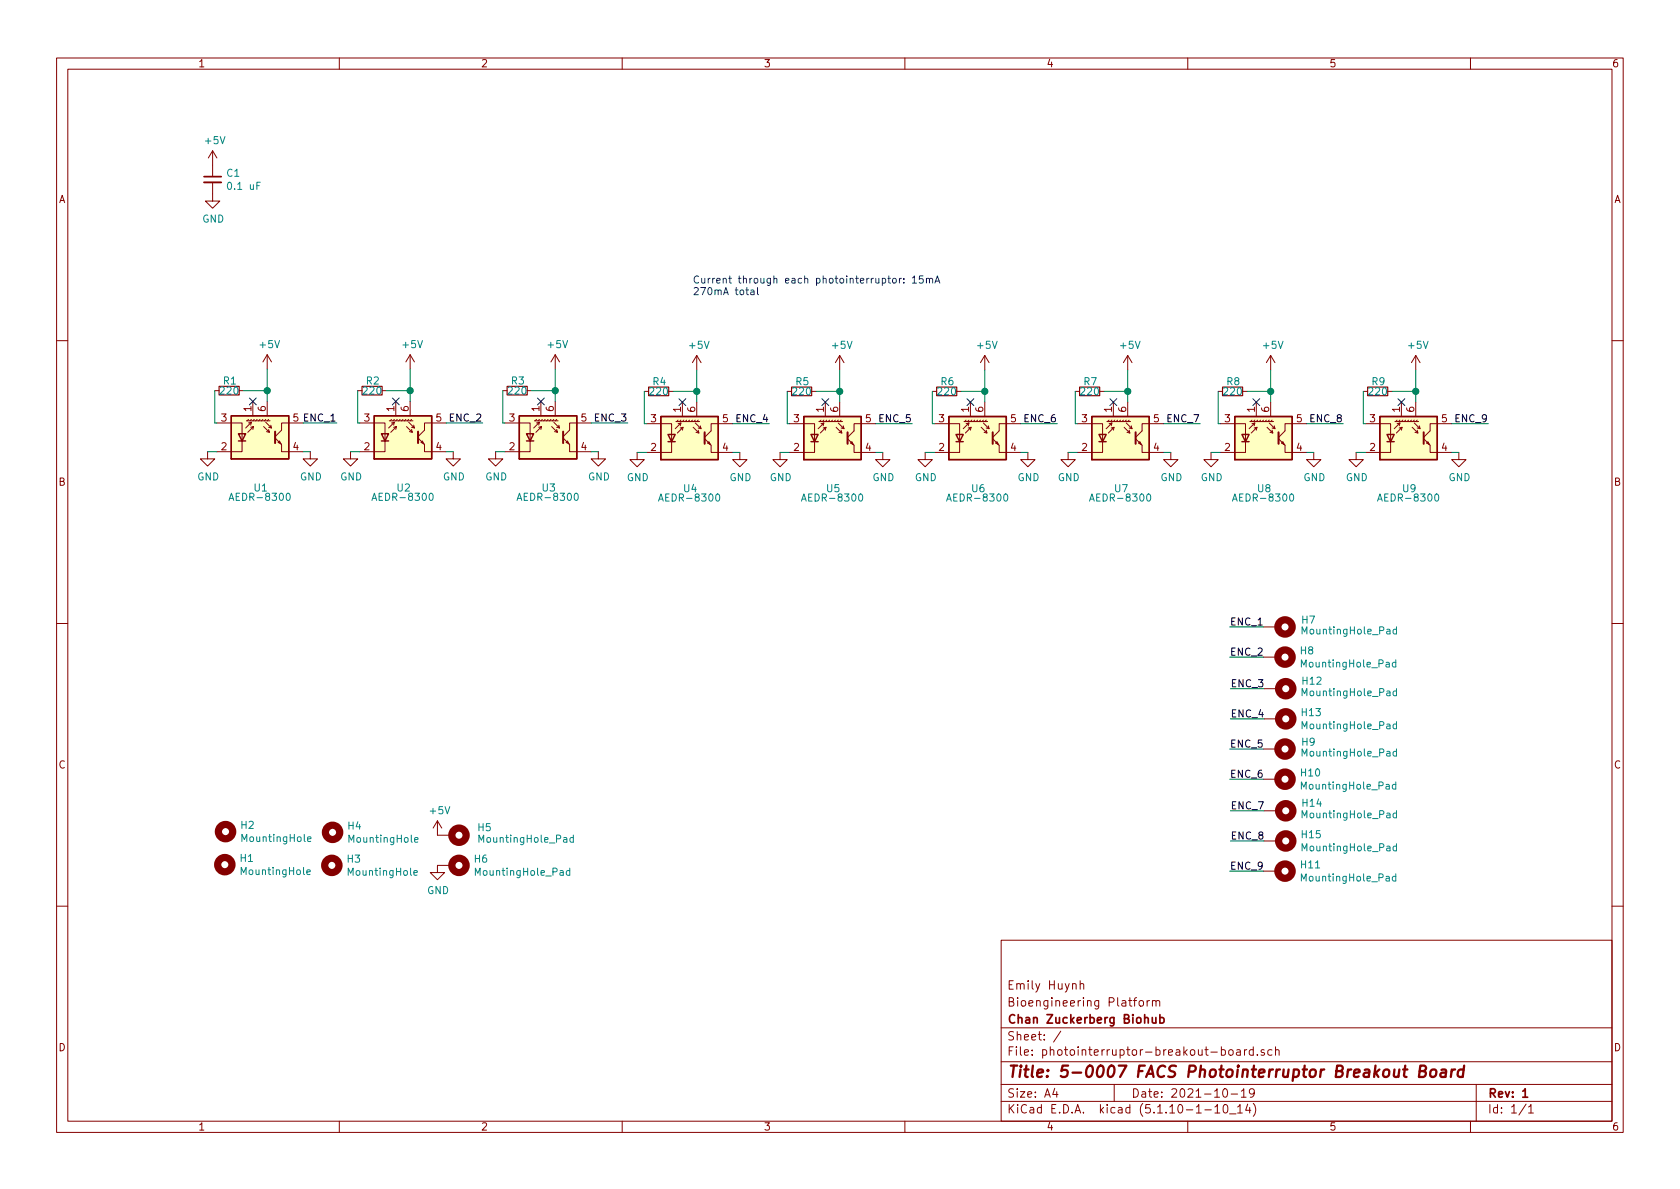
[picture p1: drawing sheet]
<svg xmlns="http://www.w3.org/2000/svg" width="297mm" height="210mm" viewBox="0 0 297 210" stroke-linecap="round" stroke-linejoin="round" font-family="sans-serif">
<g fill="none" stroke="#840000" stroke-width=".18">
<path d="M10 10.3h277v189.9h-277zM12 12.2h273v186.1h-273zM60 10.3v1.9M110 10.3v1.9M160 10.3v1.9M210 10.3v1.9M260 10.3v1.9M37.6 32.3v3.3h1.3l-1.3 1.2-1.3-1.2h1.3M37.6 26.7v4.5M37.6 26.7l-.8 1.2M37.6 26.7l.8 1.2M10 60.2h2"/>
<path d="M36.7 79.9v1.2h1.3l-1.3 1.3-1.3-1.3h1.3M38 69.1h.7M38.4 74.8h4.4v5.1h-4.4M42.3 69.1h.8M43.6 74.4h4.2M43.9 74.8l.5-.1-1 1M43.9 74.2l-.2 .2M44.3 75.6l.5-.2-1 1M44.4 74.2l-.2 .2M44.4 74.7l-.1 .5M44.7 71v2.5M44.8 75.4l-.1 .5"/>
<path d="M45 74.2l-.3 .2M45.5 74.2l-.3 .2M46 74.2l-.3 .2M46.5 74.2l-.3 .2M46.6 75.4l1 1-.1-.5M47 74.7l1 1-.1-.5M47 74.2l-.3 .2M47.1 76.3l.5 .1M47.2 62.7v2.6M47.2 71v2.5M47.2 62.7l-.7 1.3M47.2 62.7l.8 1.3"/>
<path d="M47.5 74.2l-.3 .2M47.5 75.6l.5 .1M48.6 77.5l1.2 1.1v1.3h3.8M49.1 78.2l.3-.2 .3 .5zM53.6 74.8h-3.8v1.3l-1.2 1.1M54.9 79.9v1.2h1.2l-1.2 1.3-1.3-1.3h1.3M62 79.9v1.2h1.2l-1.2 1.3-1.3-1.3h1.3M63.2 69.1h.8M63.6 74.8h4.5v5.1h-4.5M67.6 69.1h.7M68.8 74.4h4.2M69.2 74.8l.5-.1-1 1"/>
<path d="M69.2 74.2l-.2 .2M69.6 75.6l.5-.2-1 1M69.7 74.2l-.2 .2M69.7 74.7l-.1 .5M70 71v2.5M70.1 75.4l-.1 .5M70.2 74.2l-.2 .2M70.7 74.2l-.2 .2M71.2 74.2l-.2 .2M71.8 74.2l-.3 .2M71.9 75.4l1 1-.1-.5M72.3 74.7l1 1-.1-.5"/>
<path d="M72.3 74.2l-.3 .2M72.4 76.3l.5 .1M72.5 62.7v2.6M72.5 71v2.5M72.5 62.7l-.7 1.3M72.5 62.7l.8 1.3M72.8 74.2l-.3 .2M72.8 75.6l.5 .1M73.9 77.5l1.2 1.1v1.3h3.8M74.4 78.2l.3-.2 .2 .5zM78.9 74.8h-3.8v1.3l-1.2 1.1M80.1 79.9v1.2h1.3l-1.3 1.3-1.2-1.3h1.2"/>
<path d="M87.6 79.9v1.2h1.3l-1.3 1.3-1.2-1.3h1.2M88.9 69.1h.8M89.3 74.8h4.4v5.1h-4.4M93.2 69.1h.8M94.5 74.4h4.2M94.9 74.8l.5-.1-1 1M94.9 74.2l-.3 .2M95.2 75.6l.6-.2-1.1 1M95.4 74.2l-.3 .2M95.4 74.7l-.2 .5M95.6 71v2.5M95.8 75.4l-.2 .5"/>
<path d="M95.9 74.2l-.3 .2M96.4 74.2l-.3 .2M96.9 74.2l-.3 .2M97.4 74.2l-.2 .2M97.5 75.4l1.1 1-.2-.5M97.9 74.7l1 1-.1-.5M97.9 74.2l-.2 .2M98 76.3l.6 .1M98.2 62.7v2.6M98.2 71v2.5M98.2 62.7l-.8 1.3M98.2 62.7l.7 1.3"/>
<path d="M98.4 74.2l-.2 .2M98.4 75.6l.5 .1M99.6 77.5l1.1 1.1v1.3h3.8M100.1 78.2l.2-.2 .3 .5zM104.5 74.8h-3.8v1.3l-1.1 1.1M105.8 79.9v1.2h1.3l-1.3 1.3-1.3-1.3h1.3M113.9 69.2h.8M114.3 74.9h4.4v5.1h-4.4M118.2 69.2h.8M119.5 74.5h4.2M119.9 74.9l.5-.1-1 1M119.9 74.3l-.3 .2"/>
<path d="M120.3 75.7l.5-.1-1 1M120.4 74.3l-.3 .2M120.4 74.8l-.1 .5M120.6 71.1v2.6M120.8 75.6l-.2 .5M120.9 74.3l-.3 .2M121.4 74.3l-.2 .2M121.9 74.3l-.2 .2M122.4 74.3l-.2 .2M122.6 75.6l1 1-.2-.5M122.9 74.8l1.1 1-.2-.5M122.9 74.3l-.2 .2"/>
<path d="M123.1 76.4l.5 .2M123.2 62.9v2.5M123.2 71.1v2.6M123.2 62.9l-.8 1.2M123.2 62.9l.8 1.2M123.4 74.3l-.2 .2M123.4 75.7l.6 .1M124.6 77.6l1.1 1.1v1.3h3.8M125.1 78.4l.2-.3 .3 .5zM129.5 74.9h-3.8v1.3l-1.1 1.1M139.2 69.2h.8M139.6 74.9h4.4v5.1h-4.4"/>
<path d="M143.5 69.2h.8M144.8 74.5h4.2M145.2 74.9l.5-.1-1 1M145.2 74.3l-.3 .2M145.5 75.7l.5-.1-1 1M145.7 74.3l-.3 .2M145.7 74.8l-.2 .5M145.9 71.1v2.6M146 75.6l-.1 .5M146.2 74.3l-.3 .2M146.7 74.3l-.3 .2M147.2 74.3l-.3 .2"/>
<path d="M147.7 74.3l-.3 .2M147.8 75.6l1 1-.1-.5M148.2 74.8l1 1-.1-.5M148.2 74.3l-.2 .2M148.3 76.4l.5 .2M148.5 62.9v2.5M148.5 71.1v2.6M148.5 62.9l-.8 1.2M148.5 62.9l.7 1.2M148.7 74.3l-.2 .2M148.7 75.7l.5 .1M149.9 77.6l1.1 1.1v1.3h3.8"/>
<path d="M150.4 78.4l.2-.3 .3 .5zM154.8 74.9h-3.8v1.3l-1.1 1.1M164.8 69.2h.8M165.2 74.9h4.5v5.1h-4.5M169.2 69.2h.7M170.4 74.5h4.2M170.8 74.9l.5-.1-1 1M170.8 74.3l-.2 .2M171.2 75.7l.5-.1-1 1M171.3 74.3l-.2 .2M171.3 74.8l-.1 .5M171.6 71.1v2.6"/>
<path d="M171.7 75.6l-.1 .5M171.8 74.3l-.2 .2M172.3 74.3l-.2 .2M172.8 74.3l-.2 .2M173.4 74.3l-.3 .2M173.5 75.6l1 1-.1-.5M173.9 74.8l1 1-.1-.5M173.9 74.3l-.3 .2M174 76.4l.5 .2M174.1 62.9v2.5M174.1 71.1v2.6M174.1 62.9l-.7 1.2"/>
<path d="M174.1 62.9l.8 1.2M174.4 74.3l-.3 .2M174.4 75.7l.5 .1M175.5 77.6l1.2 1.1v1.3h3.8M176 78.4l.3-.3 .2 .5zM180.5 74.9h-3.8v1.3l-1.2 1.1M190.1 69.2h.8M190.5 74.9h4.4v5.1h-4.4M194.4 69.2h.8M195.7 74.5h4.2M196.1 74.9l.5-.1-1 1M196.1 74.3l-.3 .2"/>
<path d="M196.5 75.7l.5-.1-1 1M196.6 74.3l-.3 .2M196.6 74.8l-.1 .5M196.8 71.1v2.6M197 75.6l-.2 .5M197.1 74.3l-.3 .2M197.6 74.3l-.2 .2M198.1 74.3l-.2 .2M198.6 74.3l-.2 .2M198.8 75.6l1 1-.2-.5M199.1 74.8l1.1 1-.2-.5M199.1 74.3l-.2 .2"/>
<path d="M199.3 76.4l.5 .2M199.4 62.9v2.5M199.4 71.1v2.6M199.4 62.9l-.8 1.2M199.4 62.9l.8 1.2M199.6 74.3l-.2 .2M199.6 75.7l.6 .1M200.8 77.6l1.1 1.1v1.3h3.8M201.3 78.4l.2-.3 .3 .5zM205.7 74.9h-3.8v1.3l-1.1 1.1M215.4 69.2h.8M215.8 74.9h4.4v5.1h-4.4"/>
<path d="M219.7 69.2h.8M221 74.5h4.2M221.4 74.9l.5-.1-1 1M221.4 74.3l-.3 .2M221.7 75.7l.5-.1-1 1M221.9 74.3l-.3 .2M221.9 74.8l-.2 .5M222.1 71.1v2.6M222.2 75.6l-.1 .5M222.4 74.3l-.3 .2M222.9 74.3l-.3 .2M223.4 74.3l-.3 .2"/>
<path d="M223.9 74.3l-.3 .2M224 75.6l1 1-.1-.5M224.4 74.8l1 1-.1-.5M224.4 74.3l-.2 .2M224.5 76.4l.5 .2M224.7 62.9v2.5M224.7 71.1v2.6M224.7 62.9l-.8 1.2M224.7 62.9l.7 1.2M224.9 74.3l-.2 .2M224.9 75.7l.5 .1M226.1 77.6l1.1 1.1v1.3h3.8"/>
<path d="M226.6 78.4l.2-.3 .3 .5zM231 74.9h-3.8v1.3l-1.1 1.1M241 69.2h.8M241.4 74.9h4.5v5.1h-4.5M245.4 69.2h.7M246.6 74.5h4.2M247 74.9l.5-.1-1 1M247 74.3l-.2 .2M247.4 75.7l.5-.1-1 1M247.5 74.3l-.2 .2M247.5 74.8l-.1 .5M247.8 71.1v2.6"/>
<path d="M247.9 75.6l-.1 .5M248 74.3l-.2 .2M248.5 74.3l-.2 .2M249 74.3l-.2 .2M249.6 74.3l-.3 .2M249.7 75.6l1 1-.1-.5M250.1 74.8l1 1-.1-.5M250.1 74.3l-.3 .2M250.2 76.4l.5 .2M250.3 62.9l-.7 1.2M250.3 62.9v2.5M250.3 71.1v2.6"/>
<path d="M250.3 62.9l.8 1.2M250.6 74.3l-.3 .2M250.6 75.7l.5 .1M251.7 77.6l1.2 1.1v1.3h3.8M252.2 78.4l.3-.3 .2 .5zM256.7 74.9h-3.8v1.3l-1.2 1.1M285 60.2h2M112.6 80v1.3h1.3l-1.3 1.2-1.2-1.2h1.2M130.8 80v1.3h1.3l-1.3 1.2-1.3-1.2h1.3M137.9 80v1.3h1.3l-1.3 1.2-1.2-1.2h1.2M156.1 80v1.3h1.3l-1.3 1.2-1.3-1.2h1.3M163.6 80v1.3h1.2l-1.2 1.2-1.3-1.2h1.3"/>
<path d="M181.7 80v1.3h1.3l-1.3 1.2-1.2-1.2h1.2M188.8 80v1.3h1.3l-1.3 1.2-1.2-1.2h1.2M207 80v1.3h1.3l-1.3 1.2-1.3-1.2h1.3M214.1 80v1.3h1.3l-1.3 1.2-1.2-1.2h1.2M232.3 80v1.3h1.3l-1.3 1.2-1.3-1.2h1.3M239.8 80v1.3h1.2l-1.2 1.2-1.3-1.2h1.3M257.9 80v1.3h1.3l-1.3 1.2-1.2-1.2h1.2M10 110.3h2M223.4 116.2h2.5M223.4 110.9h2.5M285 110.3h2M223.4 137.8h2.5"/>
<path d="M223.4 132.5h2.5M223.5 127.1h2.6M223.5 121.8h2.6M77.3 145.2l-.7 1.2M77.3 145.2v2.5h2.6M77.3 145.2l.8 1.2M79.9 153h-2.6v1.3h1.3l-1.3 1.3-1.2-1.3h1.2M223.4 154h2.5M223.5 148.7h2.6M223.5 143.4h2.6M10 160.2h2M177 166.3h108v32h-108z"/>
<path d="M191 174.1l.2-.2 .4 .1v.9M191 173.4v1.5M200.4 176.9h.6M201 176.4l-.4 .3v1.2M201.5 177.1l.2-.2 .4 .2 .1 .5-.1 .2-.4 .1-.2-.1zM202.8 176.9v1M203.3 176.9l-.5 .3M203.8 177.1l.2-.2 .3 .1 .1 .9M203.8 176.9v1M204.4 177.1a.36 .36 0 0 1 .3-.2 .36 .36 0 0 1 .4 .2v.8M285 160.2h2M60 198.3v1.9"/>
<path d="M110 198.3v1.9M160 198.3v1.9M177 194.8h108M177 191.8h108M177 187.8h108M177 181.8h108M186.5 192.5l-.4 1h1M186.8 193v1M187.6 182.3l-1.3 2M197 191.8v3M210 198.3v1.9M213 196.3h1.2"/>
<path d="M214.8 195.8l.4-.5v1.5M214.8 196.8h.9M216 185.7l.4-.1 .3 .3-.1 .6-.2 .1-.4-.1M216.3 192.7l.4-.2a.94 .94 0 0 1 0 1.5 .79 .79 0 0 1-.4-1.3zM216.4 195.5l.3-.2a.94 .94 0 0 1 0 1.5l-.4-.3v-.6zM217.3 185.7l.2-.1 .5 .1v.8l-.2 .1-.5-.1zM217.4 197h1.1M217.7 193.5h1.1M218.7 185.7h.6v.9M218.8 195.8l.5-.5v1.5M218.8 196.8h.9M219.3 186h-.5l-.2 .3 .2 .3 .5-.1"/>
<path d="M219.5 193l.4-.5v1.5M219.5 194h.8M220 185.6v1M220.4 185.6l-.3 .1-.1 .2M220.6 195.2l-.4 1.1h1M221 195.8v1M221.6 195.1a1.71 1.71 0 0 1 0 2.3M221.6 185.7l-.4-.1-.3 .3 .1 .6 .2 .1 .4-.1M221.6 185.1v1.5M221.8 193.2l-.3 .3h-.3l-.3-.3v-.4l.2-.2 .4-.1 .2 .2a1.13 1.13 0 0 1-.2 1.2l-.4 .1M222.3 186.5v.1M223.5 185.7l-.3-.1-.2 .2v.2l.5 .2v.3h-.5"/>
<path d="M224.9 185.7l-.4-.1-.3 .3v.6l.3 .1 .4-.1M225.5 185.7l.2-.1 .4 .1 .1 .9M225.5 185.1v1.5M260 198.3v1.9M261 191.8v6.5M269.8 195.2l-1.2 2M270.3 195.8l.4-.5v1.5M270.3 196.8h.8"/>
</g>
<path d="M36.1 31.2h3M203.7 179.9v.8a.37 .37 0 0 0 .7 .1M204.4 179.9v1M205.1 179.4v1.5M205.1 180l.4-.1 .3 .3-.1 .6-.2 .1-.4-.1M269.2 193l.5-.5v1.5M269.2 194h.9" fill="none" stroke="#840000" stroke-width=".3"/>
<path d="M248.1 189.1h.7M248.5 188.4l-.3 1.8 .1 .1 .4 .1M251 189.4l.9-.1a.47 .47 0 0 0 .2-.5 .47 .47 0 0 0-.3-.4h-.7l-.2 2h.8a.53 .53 0 0 0 .4-.5 .53 .53 0 0 0-.4-.5M253.1 189.2a.53 .53 0 0 1 .9 .3l-.1 .6a.54 .54 0 0 1-.5 .4 .54 .54 0 0 1-.5-.4v-.6zM254.9 189.2h.7v1.2M255.7 189.6l-.7 .1a.4 .4 0 0 0-.4 .3 .4 .4 0 0 0 .3 .4l.7-.1M256.7 189.1l-.2 1.3M257.3 189.1a.55 .55 0 0 0-.7 .4M258.8 189.2a.68 .68 0 0 0-1 .3v.8l.3 .1 .5-.1M258.9 188.4l-.3 2" fill="none" stroke="#840000" stroke-width=".41"/>
<g fill="#ffffc2" stroke="#ffffc2" stroke-width=".18">
<path d="M40.9 73.5h10.2v7.6h-10.2z"/>
<path d="M66.2 73.5h10.1v7.6h-10.1z"/>
<path d="M91.8 73.5h10.2v7.6h-10.2z"/>
<path d="M116.8 73.7h10.2v7.6h-10.2z"/>
<path d="M142.1 73.7h10.2v7.6h-10.2z"/>
<path d="M167.8 73.7h10.1v7.6h-10.1z"/>
<path d="M193 73.7h10.2v7.6h-10.2z"/>
<path d="M218.3 73.7h10.2v7.6h-10.2z"/>
<path d="M244 73.7h10.1v7.6h-10.1z"/>
</g>
<g fill="none" stroke="#840000" stroke-width=".25">
<path d="M40.9 73.5h10.2v7.6h-10.2zM42.2 76.7h1.2l-.6 1.3zM42.2 78h1.2M66.2 73.5h10.1v7.6h-10.1zM67.4 76.7h1.3l-.6 1.3zM67.4 78h1.3M91.8 73.5h10.2v7.6h-10.2zM93.1 76.7h1.3l-.7 1.3zM93.1 78h1.3M116.8 73.7h10.2v7.6h-10.2zM118.1 76.8h1.3l-.7 1.3zM118.1 78.1h1.3"/>
<path d="M142.1 73.7h10.2v7.6h-10.2zM143.4 76.8h1.3l-.7 1.3zM143.4 78.1h1.3M167.8 73.7h10.1v7.6h-10.1zM169 76.8h1.3l-.6 1.3zM169 78.1h1.3M193 73.7h10.2v7.6h-10.2zM194.3 76.8h1.3l-.7 1.3zM194.3 78.1h1.3M218.3 73.7h10.2v7.6h-10.2zM219.6 76.8h1.3l-.7 1.3zM219.6 78.1h1.3"/>
<path d="M244 73.7h10.1v7.6h-10.1zM245.2 76.8h1.3l-.6 1.3zM245.2 78.1h1.3"/>
</g>
<path d="M48.6 76.3v2.1M73.9 76.3v2.1M99.6 76.3v2.1M124.6 76.4v2.1M149.9 76.4v2.1M175.5 76.4v2.1M200.8 76.4v2.1M226.1 76.4v2.1M251.7 76.4v2.1" fill="none" stroke="#840000" stroke-width=".36"/>
<g fill="none" stroke="#008484" stroke-width=".18">
<path d="M40.5 88.5l.4-1.3 .4 1.3M40.6 88.1h.6M50.7 87.3l.2-.1a.69 .69 0 0 1 .4 .7 .69 .69 0 0 1-.4 .6l-.2-.1-.1-.4zM65.8 88.5l.4-1.3 .4 1.3M65.9 88.1h.6M76 87.3l.2-.1a.69 .69 0 0 1 .4 .7 .69 .69 0 0 1-.4 .6l-.2-.1-.1-.4zM91.4 88.5l.4-1.3 .5 1.3M91.5 88.1h.7M101.6 87.3l.2-.1a.69 .69 0 0 1 .5 .7 .69 .69 0 0 1-.5 .6l-.2-.1-.1-.4zM116.4 88.6l.5-1.3 .4 1.3M116.6 88.3h.6M126.6 87.5l.2-.2a.69 .69 0 0 1 .5 .7 .69 .69 0 0 1-.5 .6l-.2-.1-.1-.4z"/>
<path d="M141.7 88.6l.4-1.3 .4 1.3M141.8 88.3h.6M151.9 87.5l.2-.2a.69 .69 0 0 1 .4 .7 .69 .69 0 0 1-.4 .6l-.2-.1-.1-.4zM167.4 88.6l.4-1.3 .4 1.3M167.5 88.3h.6M177.6 87.5l.2-.2a.69 .69 0 0 1 .4 .7 .69 .69 0 0 1-.4 .6l-.2-.1-.1-.4zM192.6 88.6l.5-1.3 .4 1.3M192.8 88.3h.6M202.8 87.5l.2-.2a.69 .69 0 0 1 .5 .7 .69 .69 0 0 1-.5 .6l-.2-.1-.1-.4zM217.9 88.6l.4-1.3 .4 1.3M218 88.3h.6M228.1 87.5l.2-.2a.69 .69 0 0 1 .4 .7 .69 .69 0 0 1-.4 .6l-.2-.1-.1-.4z"/>
<path d="M243.6 88.6l.4-1.3 .4 1.3M243.7 88.3h.6M253.8 87.5l.2-.2a.69 .69 0 0 1 .4 .7 .69 .69 0 0 1-.4 .6l-.2-.1-.1-.4zM246.8 117.2l-.4-.1-.2 .2 .1 .6h.5M246.8 116.7v1.3M246.9 111.3h-.3l-.3 .2 .1 .6h.5M246.9 110.8v1.3M246.8 138.8l-.4-.1-.2 .2 .1 .6h.5M246.8 138.3v1.2M246.9 132.9h-.3l-.3 .2 .1 .5h.5M246.9 128.1l-.3-.1-.3 .3 .1 .5h.5M246.9 122.2h-.3l-.3 .2 .1 .6h.5"/>
<path d="M246.9 121.8v1.2M246.9 127.6v1.3M246.9 132.4v1.3M54.3 154.2l.6-.1-.1-.2-.3-.1-.2 .2v.6h.5M54.4 148.4l.6-.1-.1-.3h-.3l-.2 .2 .1 .6h.4M73.2 154.4l.6-.2-.1-.2-.3-.1-.2 .2 .1 .6h.4M73.3 148.5l.6-.1v-.2l-.4-.1-.2 .2 .1 .6h.5M100.7 154l-.3-.1-.3 .3 .2 .5h.4M100.7 153.5v1.3M101.4 148.2l-.4-.1-.2 .2 .1 .6h.5M101.4 147.7v1.2M246.8 155h-.4l-.2 .2 .1 .5h.5"/>
<path d="M246.8 154.5v1.3M246.9 149.7l-.3-.1-.3 .3 .1 .5h.5M246.9 143.8h-.3l-.3 .2 .1 .6h.5M246.9 143.4v1.2M246.9 149.2v1.3"/>
</g>
<path d="M38.7 68.3h3.6v1.5h-3.6zM64 68.3h3.6v1.5h-3.6zM89.7 68.3h3.5v1.5h-3.5zM114.7 68.4h3.5v1.6h-3.5zM140 68.4h3.5v1.6h-3.5zM165.6 68.4h3.6v1.6h-3.6zM190.9 68.4h3.5v1.6h-3.5zM216.2 68.4h3.5v1.6h-3.5zM241.8 68.4h3.6v1.6h-3.6z" fill="none" stroke="#840000" stroke-width=".2"/>
<path d="M36.1 32.3h3" fill="none" stroke="#840000" stroke-width=".33"/>
<g fill="none" stroke="#840000" stroke-width="1.3">
<circle cx="227.2" cy="110.9" r="1.27"/>
<circle cx="227.2" cy="116.2" r="1.27"/>
<circle cx="227.2" cy="137.8" r="1.27"/>
<circle cx="227.2" cy="132.5" r="1.27"/>
<circle cx="227.3" cy="121.8" r="1.27"/>
<circle cx="227.3" cy="127.1" r="1.27"/>
<circle cx="39.8" cy="152.9" r="1.27"/>
<circle cx="39.9" cy="147.1" r="1.27"/>
<circle cx="58.7" cy="153" r="1.27"/>
<circle cx="58.8" cy="147.2" r="1.27"/>
<circle cx="81.2" cy="147.7" r="1.27"/>
<circle cx="81.2" cy="153" r="1.27"/>
<circle cx="227.2" cy="154" r="1.27"/>
<circle cx="227.3" cy="143.4" r="1.27"/>
<circle cx="227.3" cy="148.7" r="1.27"/>
</g>
<g fill="none" stroke="#008400" stroke-width=".18">
<path d="M36.7 79.9h1.7M38 69.1v5.7h.4M43.1 69.1h4.1M47.2 65.3v5.7M53.6 79.9h1.3M53.6 74.8h6M62 79.9h1.6M63.2 69.1v5.7h.4M68.3 69.1h4.2M72.5 65.3v5.7M78.9 79.9h1.2M78.9 74.8h6.4"/>
<path d="M87.6 79.9h1.7M88.9 69.1v5.7h.4M94 69.1h4.2M98.2 65.3v5.7M104.5 79.9h1.3M104.5 74.8h6.5M113.9 69.2v5.7h.4M119 69.2h4.2M123.2 65.4v5.7M129.5 74.9h6.5M139.2 69.2v5.7h.4M144.3 69.2h4.2"/>
<path d="M148.5 65.4v5.7M154.8 74.9h6.5M164.8 69.2v5.7h.4M169.9 69.2h4.2M174.1 65.4v5.7M180.5 74.9h6.4M190.1 69.2v5.7h.4M195.2 69.2h4.2M199.4 65.4v5.7M205.7 74.9h6.5M215.4 69.2v5.7h.4M220.5 69.2h4.2"/>
<path d="M224.7 65.4v5.7M231 74.9h6.5M241 69.2v5.7h.4M246.1 69.2h4.2M250.3 65.4v5.7M256.7 74.9h6.4M112.6 80h1.7M129.5 80h1.3M137.9 80h1.7M154.8 80h1.3M163.6 80h1.6M180.5 80h1.2"/>
<path d="M188.8 80h1.7M205.7 80h1.3M214.1 80h1.7M231 80h1.3M239.8 80h1.6M256.7 80h1.2M217.4 110.9h6M217.4 116.2h6M217.4 132.5h6M217.4 137.8h6M217.6 121.8h5.9M217.6 127.1h5.9"/>
<path d="M217.4 154h6M217.6 143.4h5.9M217.6 148.7h5.9"/>
</g>
<g fill="none" stroke="#0000c2" stroke-width=".18">
<path d="M132.8 51.3h.4l.1 .8M133.3 51.6h-.4l-.2 .2 .1 .3h.5M133.9 50.8v1.1l.2 .2M157.9 49.3l.3-.1 .3 .2v.4l-.3 .3-.3-.1-.1-.2zM159 49.2v.9M159.4 49.2l-.3 .1-.1 .1M159.8 49.9v.2M159.8 49.3v.1M161.3 49.1l.4-.3v1.3M161.3 50.1h.8M163.2 48.8h-.6l-.1 .6 .2-.1h.4l.1 .6-.2 .2-.5-.2M163.8 49.3l.2-.1 .3 .1v.8"/>
<path d="M163.8 49.2v.9M164.3 49.4l.2-.2 .3 .1 .1 .8M165.3 50.1l.4-1.3 .5 1.3M165.4 49.7h.6"/>
</g>
<g fill="#008400" stroke="#008400" stroke-width=".25">
<circle cx="199.4" cy="69.2" r=".51"/>
<circle cx="224.7" cy="69.2" r=".51"/>
<circle cx="174.1" cy="69.2" r=".51"/>
<circle cx="148.5" cy="69.2" r=".51"/>
<circle cx="123.2" cy="69.2" r=".51"/>
<circle cx="250.3" cy="69.2" r=".51"/>
<circle cx="47.2" cy="69.1" r=".51"/>
<circle cx="72.5" cy="69.1" r=".51"/>
<circle cx="98.2" cy="69.1" r=".51"/>
</g>
<g fill="none" stroke="#000084" stroke-width=".18">
<path d="M44.1 70.4l1.2 1.2M45.3 70.4l-1.2 1.2M69.4 70.4l1.2 1.2M70.6 70.4l-1.2 1.2M95 70.4l1.2 1.2M96.2 70.4l-1.2 1.2M120 70.5l1.3 1.2M121.3 70.5l-1.3 1.2M145.3 70.5l1.2 1.2M146.5 70.5l-1.2 1.2M171 70.5l1.2 1.2M172.2 70.5l-1.2 1.2"/>
<path d="M196.2 70.5l1.3 1.2M197.5 70.5l-1.3 1.2M221.5 70.5l1.2 1.2M222.7 70.5l-1.2 1.2M247.2 70.5l1.2 1.2M248.4 70.5l-1.2 1.2"/>
</g>
<text font-size="2.8" fill="#840000" x="178" y="190.5">Title: 5-0007 FACS Photointerruptor Breakout Board</text>
<g font-size="2.1" fill="#840000">
<text x="178" y="178">Bioengineering Platform</text>
<text x="178" y="175">Emily Huynh</text>
<text x="178" y="184">Sheet: /</text>
<text x="178" y="181">Chan Zuckerberg Biohub</text>
<text x="178" y="186.7">File: photointerruptor-breakout-board.sch</text>
<text x="178" y="196.9">KiCad E.D.A. kicad (5.1.10-1-10_14)</text>
<text x="178" y="194.1">Size: A4</text>
<text x="200" y="194.1">Date: 2021-10-19</text>
<text x="263" y="194.1">Rev: 1</text>
<text x="263" y="196.9">Id: 1/1</text>
</g>
<g font-size="1.8" fill="#840000">
<text x="35" y="11.9">1</text>
<text x="85" y="11.9">2</text>
<text x="135" y="11.9">3</text>
<text x="185" y="11.9">4</text>
<text x="235" y="11.9">5</text>
<text x="285" y="11.9">6</text>
<text x="10.4" y="35.9">A</text>
<text x="285.4" y="35.9">A</text>
<text x="39.1" y="74.5">3</text>
<text x="44.4" y="72.7" transform="rotate(-90 44.4 72.7)">1</text>
<text x="47" y="72.7" transform="rotate(-90 47 72.7)">6</text>
<text x="64.4" y="74.5">3</text>
<text x="69.7" y="72.7" transform="rotate(-90 69.7 72.7)">1</text>
<text x="72.3" y="72.7" transform="rotate(-90 72.3 72.7)">6</text>
<text x="77.1" y="74.5">5</text>
<text x="90.1" y="74.5">3</text>
<text x="95.4" y="72.7" transform="rotate(-90 95.4 72.7)">1</text>
<text x="97.9" y="72.7" transform="rotate(-90 97.9 72.7)">6</text>
<text x="102.8" y="74.5">5</text>
<text x="115.1" y="74.7">3</text>
<text x="120.4" y="72.9" transform="rotate(-90 120.4 72.9)">1</text>
<text x="122.9" y="72.9" transform="rotate(-90 122.9 72.9)">6</text>
<text x="127.8" y="74.7">5</text>
<text x="140.4" y="74.7">3</text>
<text x="145.7" y="72.9" transform="rotate(-90 145.7 72.9)">1</text>
<text x="148.2" y="72.9" transform="rotate(-90 148.2 72.9)">6</text>
<text x="153.1" y="74.7">5</text>
<text x="166" y="74.7">3</text>
<text x="171.3" y="72.9" transform="rotate(-90 171.3 72.9)">1</text>
<text x="173.9" y="72.9" transform="rotate(-90 173.9 72.9)">6</text>
<text x="178.7" y="74.7">5</text>
<text x="191.3" y="74.7">3</text>
<text x="196.6" y="72.9" transform="rotate(-90 196.6 72.9)">1</text>
<text x="199.1" y="72.9" transform="rotate(-90 199.1 72.9)">6</text>
<text x="204" y="74.7">5</text>
<text x="216.6" y="74.7">3</text>
<text x="221.9" y="72.9" transform="rotate(-90 221.9 72.9)">1</text>
<text x="224.4" y="72.9" transform="rotate(-90 224.4 72.9)">6</text>
<text x="229.3" y="74.7">5</text>
<text x="242.2" y="74.7">3</text>
<text x="247.5" y="72.9" transform="rotate(-90 247.5 72.9)">1</text>
<text x="250.1" y="72.9" transform="rotate(-90 250.1 72.9)">6</text>
<text x="254.9" y="74.7">5</text>
<text x="39.1" y="79.6">2</text>
<text x="51.8" y="79.6">4</text>
<text x="64.4" y="79.6">2</text>
<text x="77.1" y="79.6">4</text>
<text x="90.1" y="79.6">2</text>
<text x="102.8" y="79.6">4</text>
<text x="115.1" y="79.8">2</text>
<text x="127.8" y="79.8">4</text>
<text x="140.4" y="79.8">2</text>
<text x="153.1" y="79.8">4</text>
<text x="166" y="79.8">2</text>
<text x="178.7" y="79.8">4</text>
<text x="191.3" y="79.8">2</text>
<text x="204" y="79.8">4</text>
<text x="216.6" y="79.8">2</text>
<text x="229.3" y="79.8">4</text>
<text x="242.2" y="79.8">2</text>
<text x="254.9" y="79.8">4</text>
<text x="10.4" y="85.9">B</text>
<text x="285.4" y="85.9">B</text>
<text x="10.4" y="135.9">C</text>
<text x="285.4" y="135.9">C</text>
<text x="10.4" y="185.9">D</text>
<text x="285.4" y="185.9">D</text>
<text x="35" y="199.9">1</text>
<text x="85" y="199.9">2</text>
<text x="135" y="199.9">3</text>
<text x="185" y="199.9">4</text>
<text x="235" y="199.9">5</text>
<text x="285" y="199.9">6</text>
</g>
<g font-size="1.8" fill="#008484">
<text x="36.4" y="25.5">+5V</text>
<text x="40.1" y="31.3">C1</text>
<text x="40.6" y="33.6">0.1 uF</text>
<text x="35.8" y="39.4">GND</text>
<text x="46" y="61.6">+5V</text>
<text x="71.3" y="61.6">+5V</text>
<text x="97" y="61.6">+5V</text>
<text x="122" y="61.7">+5V</text>
<text x="147.2" y="61.7">+5V</text>
<text x="172.9" y="61.7">+5V</text>
<text x="198.2" y="61.7">+5V</text>
<text x="223.4" y="61.7">+5V</text>
<text x="249.1" y="61.7">+5V</text>
<text x="39" y="69.8">220</text>
<text x="39.5" y="68">R1</text>
<text x="64.3" y="69.8">220</text>
<text x="64.8" y="68">R2</text>
<text x="90" y="69.8">220</text>
<text x="90.4" y="68">R3</text>
<text x="115" y="69.9">220</text>
<text x="115.5" y="68.1">R4</text>
<text x="140.3" y="69.9">220</text>
<text x="140.7" y="68.1">R5</text>
<text x="165.9" y="69.9">220</text>
<text x="166.4" y="68.1">R6</text>
<text x="191.2" y="69.9">220</text>
<text x="191.7" y="68.1">R7</text>
<text x="216.5" y="69.9">220</text>
<text x="216.9" y="68.1">R8</text>
<text x="242.1" y="69.9">220</text>
<text x="242.6" y="68.1">R9</text>
<text x="34.9" y="85">GND</text>
<text x="41.2" y="88.6">AEDR-8300</text>
<text x="45" y="86.9">U1</text>
<text x="53" y="85">GND</text>
<text x="60.1" y="85">GND</text>
<text x="66.5" y="88.6">AEDR-8300</text>
<text x="70.3" y="86.9">U2</text>
<text x="78.3" y="85">GND</text>
<text x="85.8" y="85">GND</text>
<text x="92.2" y="88.6">AEDR-8300</text>
<text x="95.9" y="86.9">U3</text>
<text x="104" y="85">GND</text>
<text x="110.8" y="85.1">GND</text>
<text x="117.2" y="88.7">AEDR-8300</text>
<text x="120.9" y="87">U4</text>
<text x="129" y="85.1">GND</text>
<text x="136.1" y="85.1">GND</text>
<text x="142.4" y="88.7">AEDR-8300</text>
<text x="146.2" y="87">U5</text>
<text x="154.3" y="85.1">GND</text>
<text x="161.7" y="85.1">GND</text>
<text x="168.1" y="88.7">AEDR-8300</text>
<text x="171.9" y="87">U6</text>
<text x="179.9" y="85.1">GND</text>
<text x="187" y="85.1">GND</text>
<text x="193.4" y="88.7">AEDR-8300</text>
<text x="197.1" y="87">U7</text>
<text x="205.2" y="85.1">GND</text>
<text x="212.3" y="85.1">GND</text>
<text x="218.6" y="88.7">AEDR-8300</text>
<text x="222.4" y="87">U8</text>
<text x="230.5" y="85.1">GND</text>
<text x="237.9" y="85.1">GND</text>
<text x="244.3" y="88.7">AEDR-8300</text>
<text x="248.1" y="87">U9</text>
<text x="256.1" y="85.1">GND</text>
<text x="230.2" y="110.3">H7</text>
<text x="230.6" y="112.2">MountingHole_Pad</text>
<text x="230" y="115.7">H8</text>
<text x="230.5" y="118">MountingHole_Pad</text>
<text x="230.3" y="121.1">H12</text>
<text x="230.6" y="123.1">MountingHole_Pad</text>
<text x="230.2" y="126.6">H13</text>
<text x="230.2" y="131.9">H9</text>
<text x="230.6" y="129">MountingHole_Pad</text>
<text x="230.1" y="137.3">H10</text>
<text x="230.6" y="133.8">MountingHole_Pad</text>
<text x="76.1" y="144">+5V</text>
<text x="230.3" y="142.7">H14</text>
<text x="230.5" y="139.6">MountingHole_Pad</text>
<text x="42.6" y="146.6">H2</text>
<text x="43" y="148.9">MountingHole</text>
<text x="61.6" y="146.7">H4</text>
<text x="61.9" y="149">MountingHole</text>
<text x="84.6" y="147">H5</text>
<text x="85" y="149">MountingHole_Pad</text>
<text x="230.2" y="148.2">H15</text>
<text x="230.6" y="144.7">MountingHole_Pad</text>
<text x="42.5" y="152.4">H1</text>
<text x="42.8" y="154.7">MountingHole</text>
<text x="61.4" y="152.5">H3</text>
<text x="61.8" y="154.9">MountingHole</text>
<text x="83.9" y="152.5">H6</text>
<text x="84.4" y="154.9">MountingHole_Pad</text>
<text x="230.1" y="153.6">H11</text>
<text x="230.5" y="155.9">MountingHole_Pad</text>
<text x="230.6" y="150.5">MountingHole_Pad</text>
<text x="75.5" y="158.1">GND</text>
</g>
<g font-size="1.8" fill="#0000c2">
<text x="122.4" y="50.1">Current through each photointerruptor: 15mA</text>
<text x="122.4" y="52.2">270mA total</text>
</g>
<g font-size="1.8">
<text x="51.8" y="74.5">5 ENC_1</text>
<text x="79.7" y="74.5">ENC_2</text>
<text x="105.3" y="74.5">ENC_3</text>
<text x="130.3" y="74.7">ENC_4</text>
<text x="155.6" y="74.7">ENC_5</text>
<text x="181.3" y="74.7">ENC_6</text>
<text x="206.5" y="74.7">ENC_7</text>
<text x="231.8" y="74.7">ENC_8</text>
<text x="257.5" y="74.7">ENC_9</text>
<text x="217.4" y="110.6">ENC_1</text>
<text x="217.4" y="115.9">ENC_2</text>
<text x="217.6" y="121.5">ENC_3</text>
<text x="217.6" y="126.9">ENC_4</text>
<text x="217.4" y="137.5">ENC_6</text>
<text x="217.4" y="132.2">ENC_5</text>
<text x="217.6" y="143.1">ENC_7</text>
<text x="217.6" y="148.5">ENC_8</text>
<text x="217.4" y="153.8">ENC_9</text>
</g>
</svg>
